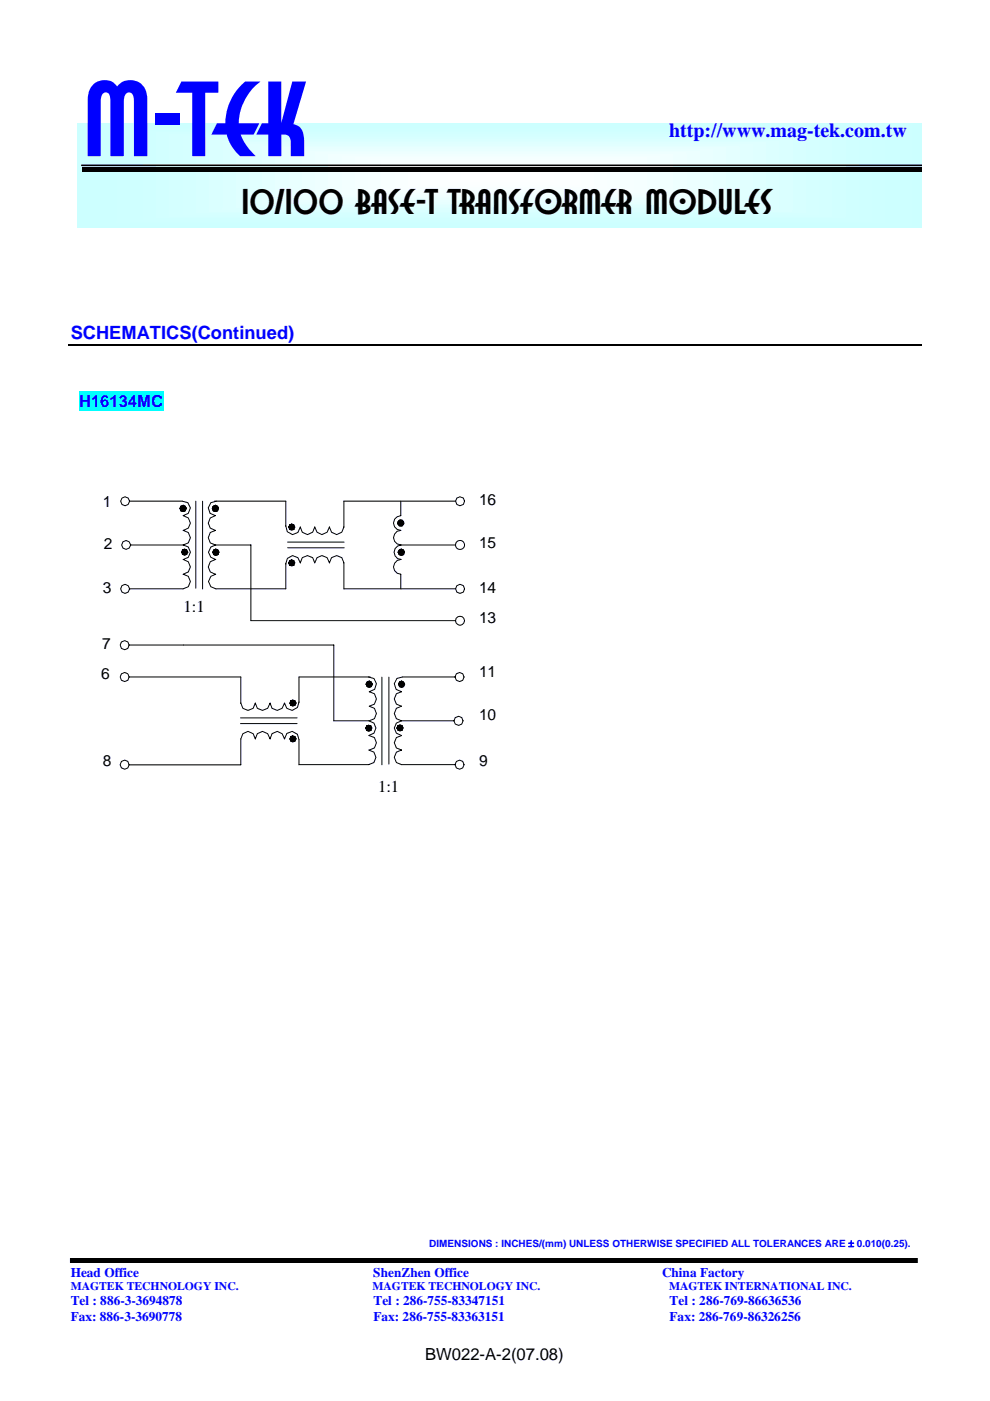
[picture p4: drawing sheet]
<svg xmlns="http://www.w3.org/2000/svg" width="210mm" height="297mm" viewBox="0 0 210 297" stroke-linecap="round" stroke-linejoin="round" font-family="sans-serif">
<path d="M14.5 73.1h181" fill="none" stroke="#000" stroke-width=".25"/>
<path d="M16.8 82.9h17.8v4.1h-17.8z" fill="#0ff"/>
<path d="M16.3 26.2h179.2" fill="none" stroke="#cff" stroke-width=".34"/>
<path d="M16.3 48.1h179.2" fill="none" stroke="#cff" stroke-width=".38"/>
<g fill="#cff">
<path d="M16.3 26.4h2.9v21.5h-2.9z"/>
<path d="M193.3 26.4h2.2v21.5h-2.2z"/>
</g>
<path d="M19.2 26.6h174.1M19.2 47.8h174.1" fill="none" stroke="#cdffff" stroke-width=".34"/>
<g fill="#cdffff">
<path d="M19.2 26.7h2.8v20.9h-2.8z"/>
<path d="M190.5 26.7h2.8v20.9h-2.8z"/>
</g>
<path d="M22 26.9h168.5M22 47.4h168.5" fill="none" stroke="#cdffff" stroke-width=".34"/>
<g fill="#cdffff">
<path d="M22 27.1h2.8v20.2h-2.8z"/>
<path d="M187.7 27.1h2.8v20.2h-2.8z"/>
</g>
<path d="M24.8 27.3h162.9" fill="none" stroke="#ceffff" stroke-width=".38"/>
<path d="M24.8 47.1h162.9" fill="none" stroke="#ceffff" stroke-width=".34"/>
<g fill="#ceffff">
<path d="M24.8 27.5h2.8v19.5h-2.8z"/>
<path d="M184.9 27.5h2.8v19.5h-2.8z"/>
</g>
<path d="M27.6 27.6h157.3" fill="none" stroke="#cfffff" stroke-width=".34"/>
<path d="M27.6 46.8h157.3" fill="none" stroke="#cfffff" stroke-width=".42"/>
<g fill="#cfffff">
<path d="M27.6 27.8h2.8v18.7h-2.8z"/>
<path d="M182.1 27.8h2.8v18.7h-2.8z"/>
</g>
<path d="M30.4 28h151.7M30.4 46.4h151.7" fill="none" stroke="#d0ffff" stroke-width=".34"/>
<g fill="#d0ffff">
<path d="M30.4 28.1h2.8v18.1h-2.8z"/>
<path d="M179.3 28.1h2.8v18.1h-2.8z"/>
</g>
<path d="M33.2 28.3h146.1M33.2 46h146.1" fill="none" stroke="#d2ffff" stroke-width=".34"/>
<g fill="#d2ffff">
<path d="M33.2 28.5h2.8v17.4h-2.8z"/>
<path d="M176.5 28.5h2.8v17.4h-2.8z"/>
</g>
<path d="M36 28.7h140.5" fill="none" stroke="#d4ffff" stroke-width=".38"/>
<path d="M36 45.7h140.5" fill="none" stroke="#d4ffff" stroke-width=".34"/>
<g fill="#d4ffff">
<path d="M36 28.9h2.8v16.7h-2.8z"/>
<path d="M173.7 28.9h2.8v16.7h-2.8z"/>
</g>
<path d="M38.8 29h134.9" fill="none" stroke="#d5ffff" stroke-width=".34"/>
<path d="M38.8 45.4h134.9" fill="none" stroke="#d5ffff" stroke-width=".42"/>
<g fill="#d5ffff">
<path d="M38.8 29.2h2.8v15.9h-2.8z"/>
<path d="M170.8 29.2h2.9v15.9h-2.9z"/>
</g>
<path d="M41.6 29.4h129.2M41.6 45h129.2" fill="none" stroke="#d7ffff" stroke-width=".34"/>
<g fill="#d7ffff">
<path d="M41.6 29.5h2.8v15.4h-2.8z"/>
<path d="M168 29.5h2.8v15.4h-2.8z"/>
</g>
<path d="M44.4 29.7h123.6M44.4 44.7h123.6" fill="none" stroke="#daffff" stroke-width=".34"/>
<g fill="#daffff">
<path d="M44.4 29.9h2.9v14.6h-2.9z"/>
<path d="M165.2 29.9h2.8v14.6h-2.8z"/>
</g>
<path d="M47.3 30.1h117.9M47.3 44.3h117.9" fill="none" stroke="#dcffff" stroke-width=".38"/>
<g fill="#dcffff">
<path d="M47.3 30.2h2.8v13.9h-2.8z"/>
<path d="M162.5 30.2h2.7v13.9h-2.7z"/>
</g>
<path d="M50.1 30.4h112.4" fill="none" stroke="#dfffff" stroke-width=".34"/>
<path d="M50.1 43.9h112.4" fill="none" stroke="#dfffff" stroke-width=".38"/>
<g fill="#dfffff">
<path d="M50.1 30.6h2.8v13.2h-2.8z"/>
<path d="M159.6 30.6h2.9v13.2h-2.9z"/>
</g>
<path d="M52.9 30.8h106.7M52.9 43.6h106.7" fill="none" stroke="#e1ffff" stroke-width=".34"/>
<g fill="#e1ffff">
<path d="M52.9 30.9h2.8v12.6h-2.8z"/>
<path d="M156.8 30.9h2.8v12.6h-2.8z"/>
</g>
<path d="M55.7 31.1h101.1" fill="none" stroke="#e4ffff" stroke-width=".3"/>
<path d="M55.7 43.3h101.1" fill="none" stroke="#e4ffff" stroke-width=".34"/>
<g fill="#e4ffff">
<path d="M55.7 31.2h2.8v11.9h-2.8z"/>
<path d="M154 31.2h2.8v11.9h-2.8z"/>
</g>
<path d="M58.5 31.4h95.5" fill="none" stroke="#e7ffff" stroke-width=".44"/>
<path d="M58.5 42.9h95.5" fill="none" stroke="#e7ffff" stroke-width=".36"/>
<g fill="#e7ffff">
<path d="M58.5 31.7h2.8v11.1h-2.8z"/>
<path d="M151.2 31.7h2.8v11.1h-2.8z"/>
</g>
<path d="M61.3 31.8h89.9" fill="none" stroke="#e9ffff" stroke-width=".3"/>
<path d="M61.3 42.6h89.9" fill="none" stroke="#e9ffff" stroke-width=".38"/>
<g fill="#e9ffff">
<path d="M61.3 32h2.8v10.4h-2.8z"/>
<path d="M148.4 32h2.8v10.4h-2.8z"/>
</g>
<path d="M64.1 32.1h84.3M64.1 42.2h84.3" fill="none" stroke="#ecffff" stroke-width=".34"/>
<g fill="#ecffff">
<path d="M64.1 32.3h2.8v9.7h-2.8z"/>
<path d="M145.5 32.3h2.9v9.7h-2.9z"/>
</g>
<path d="M66.9 32.5h78.6M66.9 41.9h78.6" fill="none" stroke="#eff" stroke-width=".34"/>
<g fill="#eff">
<path d="M66.9 32.6h2.8v9.1h-2.8z"/>
<path d="M142.7 32.6h2.8v9.1h-2.8z"/>
</g>
<path d="M69.7 32.8h73" fill="none" stroke="#f1ffff" stroke-width=".38"/>
<path d="M69.7 41.5h73" fill="none" stroke="#f1ffff" stroke-width=".34"/>
<g fill="#f1ffff">
<path d="M69.7 33h2.8v8.4h-2.8z"/>
<path d="M140 33h2.7v8.4h-2.7z"/>
</g>
<path d="M72.5 33.2h67.5" fill="none" stroke="#f3ffff" stroke-width=".34"/>
<path d="M72.5 41.2h67.5" fill="none" stroke="#f3ffff" stroke-width=".38"/>
<g fill="#f3ffff">
<path d="M72.5 33.4h2.8v7.6h-2.8z"/>
<path d="M137.1 33.4h2.9v7.6h-2.9z"/>
</g>
<path d="M75.3 33.5h61.8M75.3 40.8h61.8" fill="none" stroke="#f5ffff" stroke-width=".34"/>
<g fill="#f5ffff">
<path d="M75.3 33.7h2.8v6.9h-2.8z"/>
<path d="M134.3 33.7h2.8v6.9h-2.8z"/>
</g>
<path d="M78.1 33.9h56.2M78.1 40.5h56.2" fill="none" stroke="#f6ffff" stroke-width=".34"/>
<g fill="#f6ffff">
<path d="M78.1 34h2.9v6.3h-2.9z"/>
<path d="M131.5 34h2.8v6.3h-2.8z"/>
</g>
<path d="M81 34.2h50.5" fill="none" stroke="#f8ffff" stroke-width=".38"/>
<path d="M81 40.1h50.5" fill="none" stroke="#f8ffff" stroke-width=".34"/>
<g fill="#f8ffff">
<path d="M81 34.4h2.8v5.6h-2.8z"/>
<path d="M128.7 34.4h2.8v5.6h-2.8z"/>
</g>
<path d="M83.8 34.6h44.9M83.8 39.8h44.9" fill="none" stroke="#f9ffff" stroke-width=".34"/>
<g fill="#f9ffff">
<path d="M83.8 34.8h2.8v4.8h-2.8z"/>
<path d="M125.9 34.8h2.8v4.8h-2.8z"/>
</g>
<path d="M86.6 34.9h39.3" fill="none" stroke="#fbffff" stroke-width=".34"/>
<path d="M86.6 39.4h39.3" fill="none" stroke="#fbffff" stroke-width=".38"/>
<g fill="#fbffff">
<path d="M86.6 35.1h2.8v4.1h-2.8z"/>
<path d="M123.1 35.1h2.8v4.1h-2.8z"/>
</g>
<path d="M89.4 35.3h33.7M89.4 39.1h33.7" fill="none" stroke="#fcffff" stroke-width=".34"/>
<g fill="#fcffff">
<path d="M89.4 35.4h2.8v3.5h-2.8z"/>
<path d="M120.3 35.4h2.8v3.5h-2.8z"/>
</g>
<path d="M92.2 35.6h28.1" fill="none" stroke="#fcffff" stroke-width=".38"/>
<path d="M92.2 38.7h28.1" fill="none" stroke="#fcffff" stroke-width=".34"/>
<g fill="#fcffff">
<path d="M92.2 35.8h2.8v2.8h-2.8z"/>
<path d="M117.5 35.8h2.8v2.8h-2.8z"/>
</g>
<path d="M95 36h22.5M95 38.4h22.5" fill="none" stroke="#fdffff" stroke-width=".34"/>
<g fill="#fdffff">
<path d="M95 36.2h2.8v2h-2.8z"/>
<path d="M114.7 36.2h2.8v2h-2.8z"/>
</g>
<path d="M97.8 36.3h16.9M97.8 38h16.9" fill="none" stroke="#feffff" stroke-width=".34"/>
<g fill="#feffff">
<path d="M97.8 36.5h2.8v1.3h-2.8z"/>
<path d="M111.8 36.5h2.9v1.3h-2.9z"/>
</g>
<path d="M100.6 36.7h11.2" fill="none" stroke="#feffff" stroke-width=".34"/>
<path d="M100.6 37.7h11.2" fill="none" stroke="#feffff" stroke-width=".3"/>
<g fill="#feffff">
<path d="M100.6 36.8h2.8v.7h-2.8z"/>
<path d="M109.1 36.8h2.7v.7h-2.7z"/>
</g>
<path d="M103.4 36.8h5.7v.7h-5.7z" fill="#fff"/>
<path d="M17.3 35.5h178.2v.9h-178.2z" fill="#000"/>
<path d="M17.3 35.1h178.2" fill="none" stroke="#000" stroke-width=".33"/>
<path d="M14.8 267.3h179.9" fill="none" stroke="#000" stroke-width="1.1" stroke-linecap="butt"/>
<g fill="none" stroke="#000" stroke-width=".21">
<path d="M25.9 105.6l.6-.3 .7 .3 .3 .7-.3 .7-.7 .2-.6-.2-.3-.7zM27.5 106.3h11.1l1.2 .3 .6 1.1-.5 1.1-1 .5 1 .5 .5 1.1-.5 1.1-1 .5 1 .4 .5 1.1-.5 1.1-1 .4M27.7 115.5h11.2M38.2 107.8l1.1 .5h-.9zM38.4 107.4l.5-.3 .4 .3 .2 .4-.2 .5-.4 .2-.5-.2-.2-.5zM38.4 107.4l.5-.3 .4 .3zM38.4 107.4l1.1 .4h-1.3zM38.4 108.3h.9l-.4 .2zM38.5 117.1l1.1 .4h-.9zM38.7 116.6l.5-.2 .4 .2zM38.7 116.6l1.1 .5h-1.3zM38.7 117.5h.9l-.4 .3z"/>
<path d="M38.9 115.5l1 .5 .5 1.1-.5 1.1-1 .4 1 .5 .5 1.1-.5 1.1-1 .5 1 .4 .5 1.1-.5 1.1-1 .4h-11.4M41.5 106.3v18.4M43 106.3v18.6M45 107.8l1.1 .5h-.9zM45.1 117.1l1.1 .5h-.9zM45.2 107.4l.5-.3 .4 .3 .3 .4-.3 .5-.4 .2-.5-.2-.2-.5zM45.2 107.4l.5-.3 .4 .3zM45.2 107.4l1.2 .4h-1.4zM45.2 108.3h.9l-.4 .2zM45.3 116.6l.5-.2 .4 .2zM45.3 116.6l1.1 .5h-1.3zM45.3 117.6h.9l-.4 .2z"/>
<path d="M45.3 116.6l.5-.2 .4 .2 .2 .5-.2 .5-.4 .2-.5-.2-.2-.5zM45.5 106.3h15.1v5.2l.3 1.2 1.1 .6 1.2-.4 .5-1.2 .4 1.1 1.1 .5 1.1-.5 .5-1.1 .4 1.1 1.1 .5 1.1-.5 .5-1.1 .4 1.1 1.1 .5 1.1-.5 .4-1.1v-5.4h23.7M45.7 118.6l-1.1 .5-.4 1.1 .4 1.1 1.1 .5M45.8 118.6l-1.1-.4-.5-1.1 .5-1.1 1.1-.5h7.4v16.1h43.4M45.9 106.3l-1.2 .3-.5 1.1 .4 1.1 1.1 .5-1.1 .5-.4 1.1 .4 1.1 1.1 .5-1.1 .4-.4 1.1 .4 1.1 1.1 .4M61 116.1h12M61 114.9h12M61.2 111.7l1.2 .5h-1zM61.2 119.3l1.2 .5h-1zM61.4 111.3l.5-.2 .5 .2zM61.4 111.3l1.1 .4h-1.3zM61.4 112.2h1l-.5 .2z"/>
<path d="M61.4 118.9l.5-.2 .5 .2zM61.4 118.9l1.1 .4h-1.3zM61.4 119.8h1l-.5 .2zM84.3 110.9l1.3 .3h-1.1zM84.5 110.6l1.2 .3h-1.4zM84.5 111.2l.8 .3h-.6zM84.5 117.1l1.1 .5h-.9zM84.7 110.3h.6zM84.7 110.3l.9 .3h-1.1zM84.7 111.5h.6zM84.7 116.6l.4-.2 .5 .2 .2 .5-.2 .5-.5 .2-.4-.2-.2-.5zM84.7 116.6l.4-.2 .5 .2z"/>
<path d="M84.7 116.6l1.1 .5h-1.3zM84.7 117.6h.9l-.5 .2zM85 106.3v3a1.57 1.57 0 0 0-1.5 1.6 1.57 1.57 0 0 0 1.5 1.6 1.55 1.55 0 0 0-1.5 1.5 1.55 1.55 0 0 0 1.5 1.5M85 118.6a1.57 1.57 0 0 0-1.5 1.6 1.57 1.57 0 0 0 1.5 1.6v3M96.6 115.5h-11.5a1.53 1.53 0 0 0-1.5 1.6 1.53 1.53 0 0 0 1.5 1.5M96.9 105.6l.7-.3 .7 .3 .2 .7-.2 .7-.7 .2-.7-.2-.3-.7zM25.8 136.1l.7-.3 .6 .3 .3 .7-.3 .7-.6 .3-.7-.3-.3-.7zM27.4 136.8h43.4v16h7.4l1.1 .5 .4 1-.4 1.1-1.1 .6M45.8 121.8l-1.1 .4-.5 1.1 .5 1.1 1.1 .4h14.8v-5.3l.3-1.1 1.1-.6 1.2 .4 .5 1.1 .4-1.1 1.1-.4 1.1 .4 .5 1.1 .4-1.1 1.1-.4 1.1 .4 .5 1.1 .4-1.1 1.1-.4 1.1 .4 .4 1.1v5.5h23.7M96.9 124.2l.7-.3 .7 .3 .2 .6-.2 .7-.7 .3-.7-.3-.3-.7zM27.4 143.5h23.7v5.6l.4 1.1 1.1 .4 1.1-.4 .4-1.1 .5 1.1 1.1 .4 1.1-.4 .5-1.1 .4 1.1 1.1 .4 1-.4 .5-1.1 .5 1.1 1.2 .4 1.1-.6 .3-1.1v-5.4h15.1M51 153.4h12"/>
<path d="M51 152.2h12M61.5 156.7l1.1 .4h-.9zM61.5 149.1l1.1 .4h-.9zM61.7 156.2l.4-.2 .5 .2zM61.7 156.2l1.1 .5h-1.3zM61.7 157.1h.9l-.5 .2zM61.7 148.6l.4-.2 .5 .2zM61.7 148.6l1.1 .5h-1.3zM61.7 149.5h.9l-.5 .2zM77.6 154.3l1.1 .6h-.9zM77.7 145.1l1.1 .5h-.9zM77.8 153.9l.4-.1 .5 .1z"/>
<path d="M77.8 153.9l1.1 .4h-1.3zM77.8 154.9h.9l-.5 .2zM77.9 144.6l.4-.2 .5 .2 .2 .5-.2 .5-.5 .1-.4-.1-.2-.5zM77.9 144.6l.4-.2 .5 .2zM77.9 144.6l1.1 .5h-1.3zM77.9 145.6h.9l-.5 .1zM78.1 143.5l1.2 .3 .5 1.1-.3 1.3-1.2 .5 1.1 .4 .4 1.1-.4 1.1-1.1 .4 1.1 .5 .4 1.1-.4 1.1-1.1 .4M78.2 159l1.1 .5 .4 1.1-.4 1.1-1.1 .4h-14.8M78.3 156l1.1 .4 .4 1.1-.4 1.1-1.1 .4M81 143.6v18.6M82.5 143.6v18.4M84.2 154.3l1.1 .5h-.9z"/>
<path d="M84.4 153.9l.4-.2 .5 .2zM84.4 153.9l1.1 .4h-1.3zM84.4 154.8h.9l-.5 .2zM84.5 145.1l1.1 .5h-.9zM84.7 144.6l.5-.2 .4 .2 .2 .5-.2 .5-.4 .1-.5-.1-.2-.5zM84.7 144.6l.5-.2 .4 .2zM84.7 144.6l1.1 .5h-1.3zM84.7 145.6h.9l-.4 .1zM85.2 152.8l-1.1 .5-.5 1 .5 1.1 1.1 .6-1.1 .4-.5 1.1 .5 1.1 1.1 .4-1.1 .5-.5 1.1 .5 1.1 1.1 .4h11.3M85.2 152.8h11.1M96.5 143.5h-11.1l-1.2 .3-.6 1.1 .4 1.3 1.2 .5-1.1 .4-.5 1.1 .5 1.1 1.1 .4-1.1 .5-.5 1.1 .5 1.1 1.1 .4M25.8 161.4l.7-.2 .6 .2 .3 .8-.3 .6-.6 .3-.7-.3-.3-.6z"/>
<path d="M27.4 162.2h23.7v-5.5l.4-1.1 1.1-.5 1.1 .5 .4 1.1 .5-1.1 1.1-.5 1.1 .5 .5 1.1 .4-1.1 1.1-.5 1 .5 .5 1.1 .5-1.2 1.2-.4 1.1 .6 .3 1.1v5.4"/>
<circle cx="26.8" cy="115.6" r=".96"/>
<circle cx="97.6" cy="115.5" r=".96"/>
<circle cx="26.5" cy="124.8" r=".96"/>
<circle cx="97.6" cy="131.6" r=".95"/>
<circle cx="26.4" cy="143.5" r=".96"/>
<circle cx="97.2" cy="152.8" r=".97"/>
<circle cx="97.5" cy="143.5" r=".96"/>
<circle cx="97.5" cy="162.1" r=".96"/>
</g>
<g fill="#000">
<path d="M38.2 107.8l1.1 .5h-.9zM38.2 107.8h1.3l-.2 .5zM38.4 107.4l1.1 .4h-1.3zM38.4 107.4h.9l.2 .4zM38.4 108.3h.9l-.4 .2zM38.5 117.1l1.1 .4h-.9zM38.5 117.1h1.3l-.2 .4zM38.7 116.6l1.1 .5h-1.3zM38.7 116.6h.9l.2 .5zM38.7 117.5h.9l-.4 .3zM38.4 107.4l.5-.3 .4 .3zM38.7 116.6l.5-.2 .4 .2z"/>
<path d="M45 107.8l1.1 .5h-.9zM45 107.8h1.4l-.3 .5zM45.1 117.1l1.1 .5h-.9zM45.1 117.1h1.3l-.2 .5zM45.2 107.4l1.2 .4h-1.4zM45.2 107.4h.9l.3 .4zM45.2 108.3h.9l-.4 .2zM45.3 116.6l1.1 .5h-1.3zM45.3 116.6h.9l.2 .5zM45.3 117.6h.9l-.4 .2zM45.2 107.4l.5-.3 .4 .3zM45.3 116.6l.5-.2 .4 .2z"/>
<path d="M61.2 111.7l1.2 .5h-1zM61.2 111.7h1.3l-.1 .5zM61.2 119.3l1.2 .5h-1zM61.2 119.3h1.3l-.1 .5zM61.4 111.3l1.1 .4h-1.3zM61.4 111.3h1l.1 .4zM61.4 112.2h1l-.5 .2zM61.4 118.9l1.1 .4h-1.3zM61.4 118.9h1l.1 .4zM61.4 119.8h1l-.5 .2zM61.4 111.3l.5-.2 .5 .2zM61.4 118.9l.5-.2 .5 .2z"/>
<path d="M84.3 110.9l1.3 .3h-1.1zM84.3 110.9h1.4l-.1 .3zM84.5 110.6l1.2 .3h-1.4zM84.5 110.6h1.1l.1 .3zM84.5 111.2l.8 .3h-.6zM84.5 111.2h1.1l-.3 .3zM84.5 117.1l1.1 .5h-.9zM84.5 117.1h1.3l-.2 .5zM84.7 110.3l.9 .3h-1.1zM84.7 110.3h.6l.3 .3zM84.7 111.5h.6zM84.7 116.6l1.1 .5h-1.3z"/>
<path d="M84.7 116.6h.9l.2 .5zM84.7 117.6h.9l-.5 .2zM84.7 110.3h.6zM84.7 116.6l.4-.2 .5 .2zM61.5 156.7l1.1 .4h-.9zM61.5 156.7h1.3l-.2 .4zM61.5 149.1l1.1 .4h-.9zM61.5 149.1h1.3l-.2 .4zM61.7 156.2l1.1 .5h-1.3zM61.7 156.2h.9l.2 .5zM61.7 157.1h.9l-.5 .2zM61.7 148.6l1.1 .5h-1.3z"/>
<path d="M61.7 148.6h.9l.2 .5zM61.7 149.5h.9l-.5 .2zM61.7 156.2l.4-.2 .5 .2zM61.7 148.6l.4-.2 .5 .2zM77.6 154.3l1.1 .6h-.9zM77.6 154.3h1.3l-.2 .6zM77.7 145.1l1.1 .5h-.9zM77.7 145.1h1.3l-.2 .5zM77.8 153.9l1.1 .4h-1.3zM77.8 153.9h.9l.2 .4zM77.8 154.9h.9l-.5 .2zM77.9 144.6l1.1 .5h-1.3z"/>
<path d="M77.9 144.6h.9l.2 .5zM77.9 145.6h.9l-.5 .1zM77.8 153.9l.4-.1 .5 .1zM77.9 144.6l.4-.2 .5 .2zM84.2 154.3l1.1 .5h-.9zM84.2 154.3h1.3l-.2 .5zM84.4 153.9l1.1 .4h-1.3zM84.4 153.9h.9l.2 .4zM84.4 154.8h.9l-.5 .2zM84.5 145.1l1.1 .5h-.9zM84.5 145.1h1.3l-.2 .5zM84.7 144.6l1.1 .5h-1.3z"/>
<path d="M84.7 144.6h.9l.2 .5zM84.7 145.6h.9l-.4 .1zM84.4 153.9l.4-.2 .5 .2zM84.7 144.6l.5-.2 .4 .2z"/>
</g>
<g font-size="21.2" fill="#00f">
<text x="17.3" y="33.1">M-</text>
<text x="38.7" y="33.1">T</text>
<text x="45.5" y="33.1">EK</text>
</g>
<text font-size="7.1" x="51.1" y="45.4">10/100 BASE-T TRANSFORMER MODULES</text>
<text font-size="4.2" fill="#00f" x="141.9" y="29">http://www.mag-tek.com.tw</text>
<text font-size="3.9" fill="#00f" x="15" y="71.8">SCHEMATICS(Continued)</text>
<text font-size="3.5" fill="#00f" x="16.8" y="86.3">H16134MC</text>
<g font-size="3.5">
<text x="38.9" y="129.8">1:1</text>
<text x="80.2" y="167.9">1:1</text>
<text x="90.2" y="288.3">BW022-A-2(07.08)</text>
</g>
<g font-size="3.3">
<text x="21.8" y="107.5">1</text>
<text x="101.6" y="107.1">16</text>
<text x="22" y="116.4">2</text>
<text x="101.6" y="116.1">15</text>
<text x="21.8" y="125.8">3</text>
<text x="101.6" y="125.8">14</text>
<text x="21.7" y="137.7">7</text>
<text x="101.6" y="132">13</text>
<text x="101.6" y="143.6">11</text>
<text x="21.5" y="144">6</text>
<text x="101.6" y="152.5">10</text>
<text x="21.8" y="162.3">8</text>
<text x="101.6" y="162.3">9</text>
</g>
<g font-size="2.8" fill="#00f">
<text x="15" y="270.7">Head Office</text>
<text x="79.2" y="270.7">ShenZhen Office</text>
<text x="140.4" y="270.7">China Factory</text>
<text x="15" y="276.8">Tel : 886-3-3694878</text>
<text x="15" y="280">Fax: 886-3-3690778</text>
<text x="79.2" y="276.8">Tel : 286-755-83347151</text>
<text x="79.2" y="280">Fax: 286-755-83363151</text>
<text x="142" y="280">Fax: 286-769-86326256</text>
<text x="142" y="276.8">Tel : 286-769-86636536</text>
</g>
<g font-size="2.5" fill="#00f">
<text x="15" y="273.6">MAGTEK TECHNOLOGY INC.</text>
<text x="79" y="273.6">MAGTEK TECHNOLOGY INC.</text>
<text x="141.9" y="273.6">MAGTEK INTERNATIONAL INC.</text>
</g>
<text font-size="2.1" fill="#00f" x="91.1" y="264.4">DIMENSIONS : INCHES/(mm) UNLESS OTHERWISE SPECIFIED ALL TOLERANCES ARE ± 0.010(0.25).</text>
</svg>
